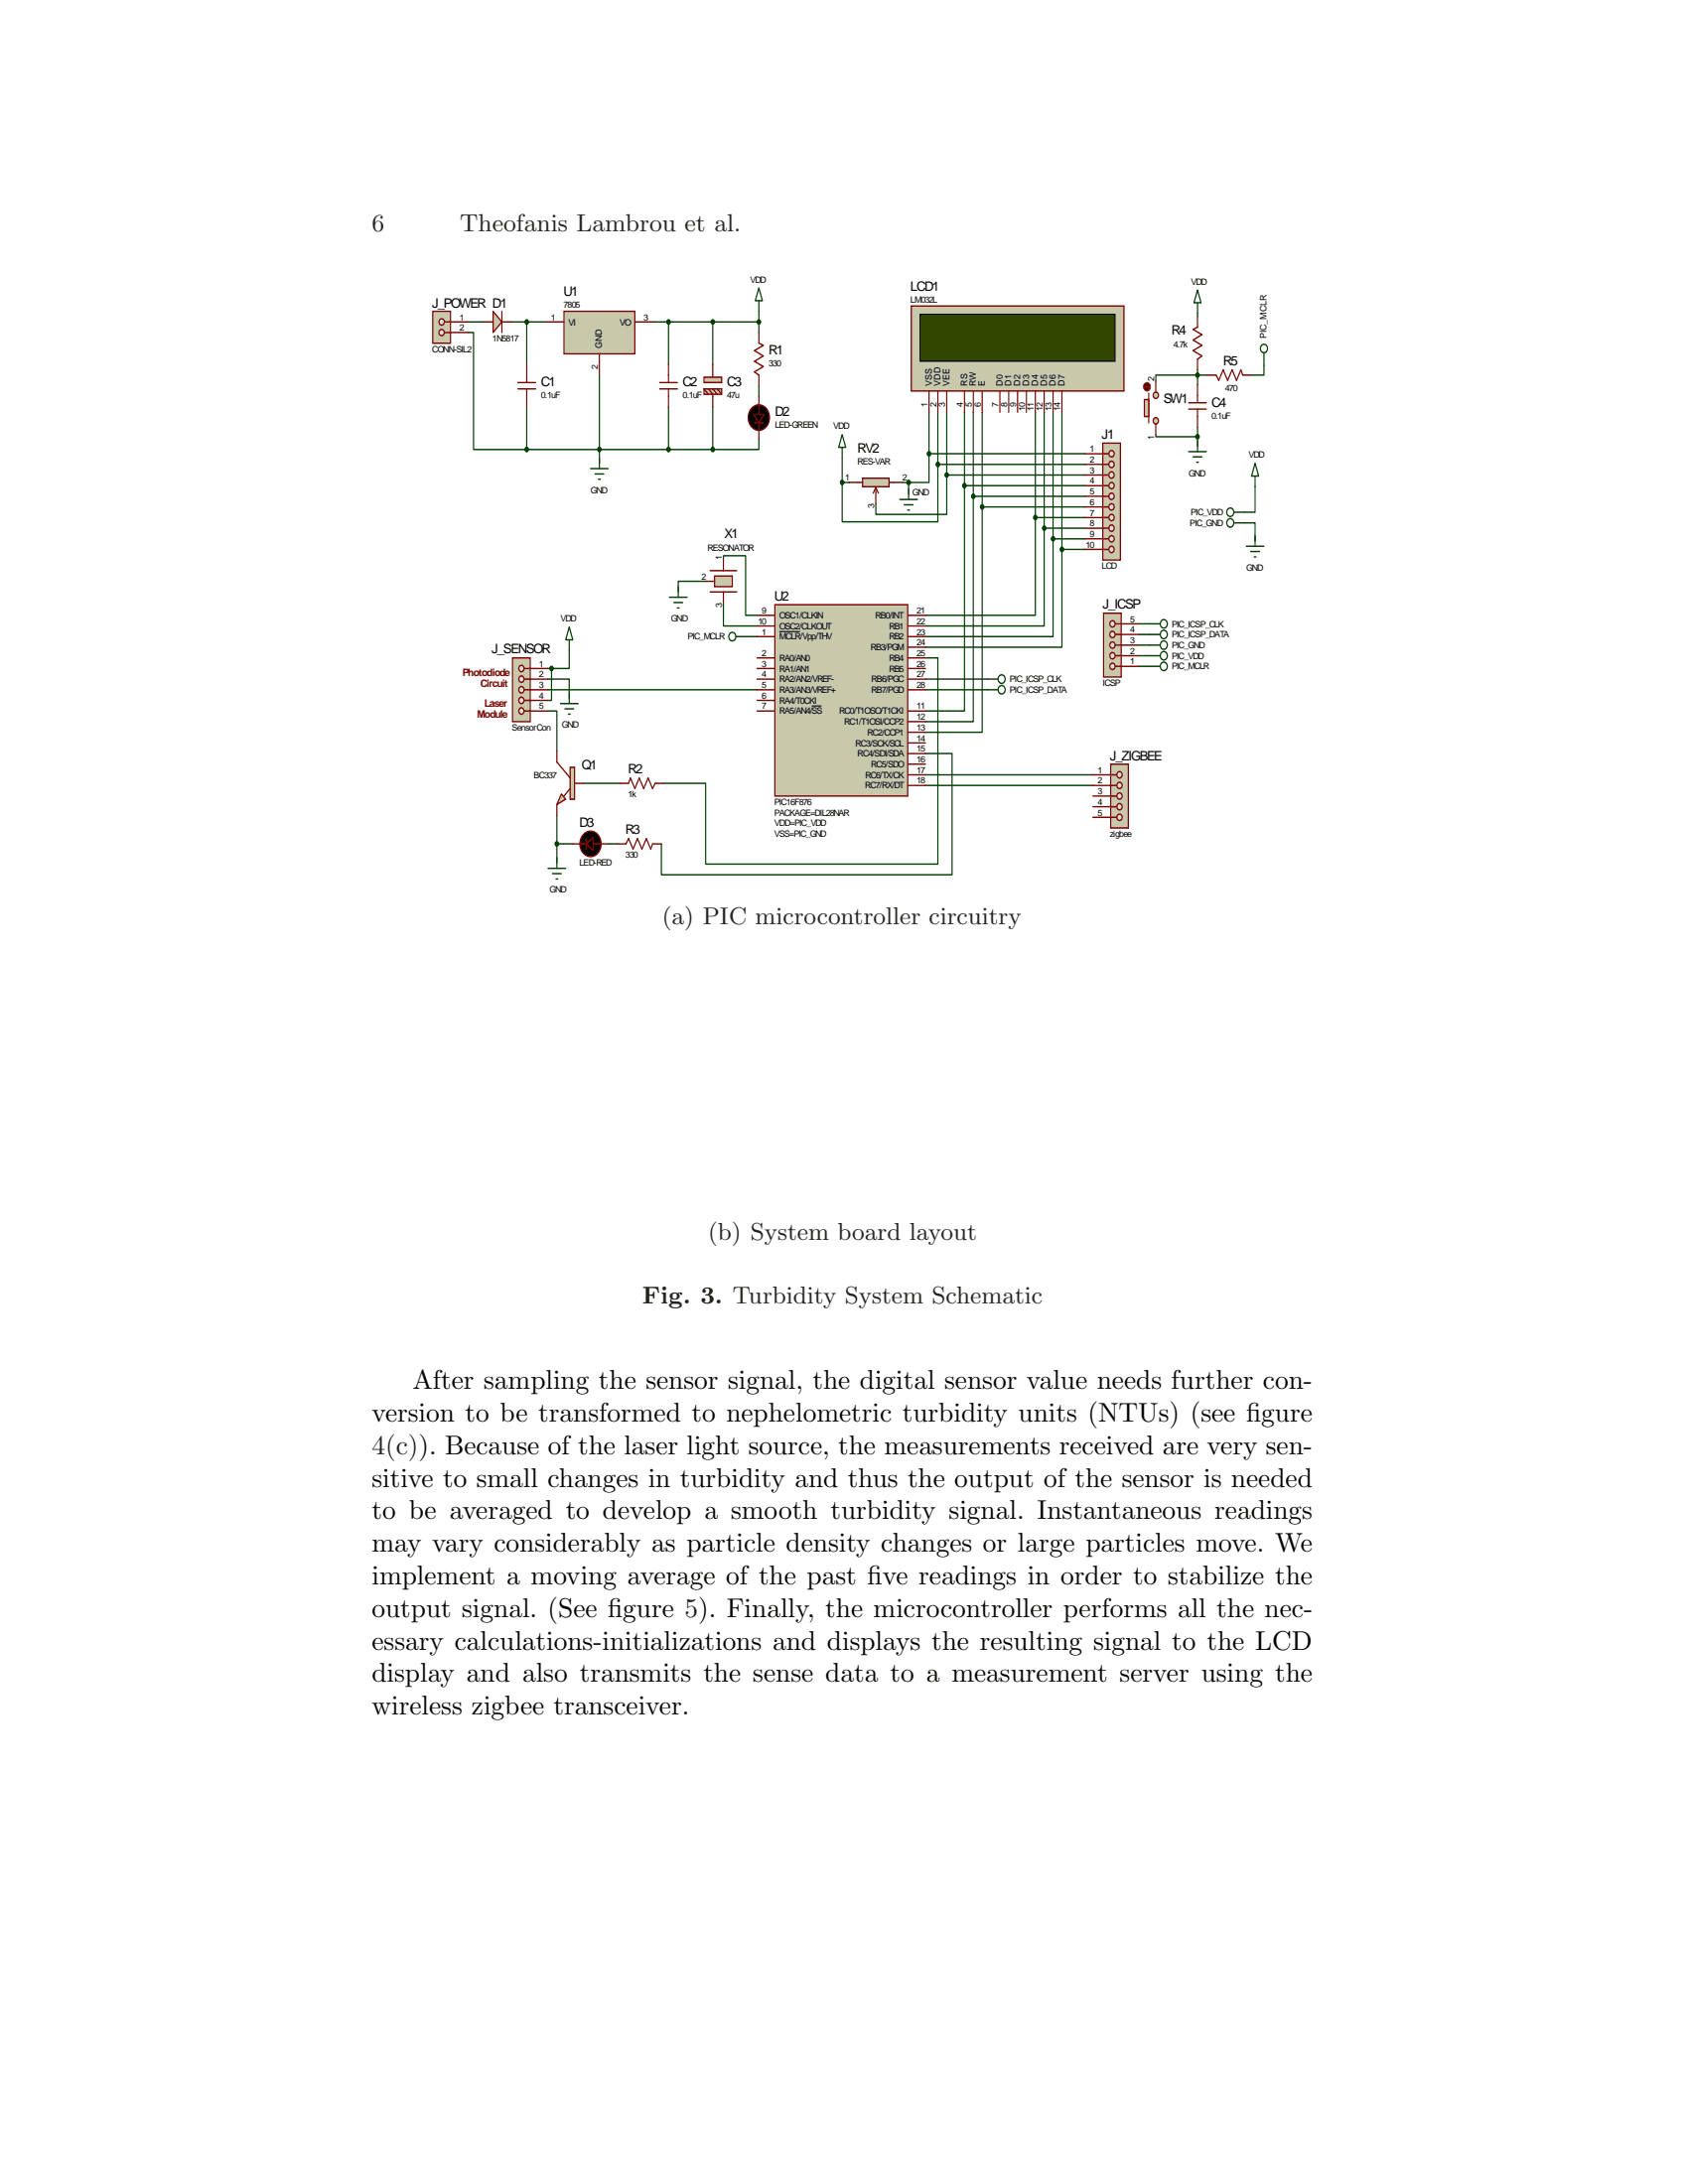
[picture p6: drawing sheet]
<svg xmlns="http://www.w3.org/2000/svg" width="216mm" height="279mm" viewBox="0 0 216 279" stroke-linecap="round" stroke-linejoin="round" font-family="sans-serif">
<g fill="none" stroke="#004000" stroke-width=".17">
<path d="M97.1 39.8v2.7M59.9 42.5h.7v15h6.8M59.9 41.2h2M65.3 41.2h4.6M67.4 57.5h23.8M67.4 41.2v5.4M67.4 52.1v5.4M76.7 48v11.3M83.5 41.2h13.6M85.5 41.2v5.4M85.5 52.1v5.4M91.2 41.2v5.4"/>
<path d="M91.2 52.1v5.4M97.1 56.1v1.4h-5.9M97.1 49.3v1.4M107.7 58.6v3.1M118.8 58.1v3.6h-2.6M118.8 52.7v5.4M118.8 58.1h20M120 59.4v7.4h-12.3v-5.1M120 52.7v6.7M120 59.4h18.8M121.1 52.7v8.1M123.4 52.7v9.4"/>
<path d="M124.5 52.7v10.8M125.6 52.7v12.2M132.4 52.7v13.5M133.6 52.7v14.9M134.7 52.7v16.2M135.8 52.7v17.6M147.8 55.6v.3h5.4M153.2 40.1v.4M153.2 47.3v1.9M153.2 54.6v2.5M154.4 48h-6.6v.8M161.7 46.8v1.2h-1.6"/>
<path d="M90.3 74.4h-3.6v1.3M92.5 71.6v-.5h2.9v7.6h1.4M92.5 77.1v3h4.3M107.7 61.7h.9M115.4 61.7h.8M116.2 61.7v1.5M121.1 60.8v5h-9.1v-1.4M121.1 60.8h17.7M123.4 62.1v28.9h-5M123.4 62.1h15.4M124.5 63.5v28.8h-6.1M124.5 63.5h14.3"/>
<path d="M125.6 64.9v28.8h-7.2M125.6 64.9h13.2M132.4 66.2v12.5h-14M132.4 66.2h6.4M133.6 67.6v12.5h-15.2M133.6 67.6h5.2M134.7 68.9v12.5h-16.3M134.7 68.9h4.1M135.8 70.3v12.5h-17.4M135.8 70.3h3M145.7 79.8h1.3M159.2 66.9h1.3v2.3"/>
<path d="M160.5 62.3v3.2h-1.3M70.1 91h1.1v5.1M70.1 86.9h2.7v2.4M70.1 85.5h.4M70.1 88.2h26.7M70.5 85.5v4.1h-.4M72.8 83.2v2.3h-2.3M95.5 81.4h1.3M118.4 84.2h1.6v26.3h-29.7v-10.3h-5.4M118.4 96.4h3.4v15.5h-37.2v-3.9M118.4 88.2h7.9M118.4 86.9h7.9"/>
<path d="M118.4 99.1h21.4M145.7 85.2h1.3M145.7 83.9h1.3M145.7 82.5h1.3M145.7 81.2h1.3M71.2 108h2.1M71.2 104.3v6.1M74.6 100.2h4.7M77.8 108h1.1M118.4 100.5h21.4"/>
</g>
<path d="M55.4 39.8h2.2v4.1h-2.2z" fill-rule="evenodd" fill="#c8c8aa"/>
<path d="M55.4 39.8h2.2v4.1h-2.2zM56.8 41.2h.8" fill="none" stroke="#800000" stroke-width=".17"/>
<path d="M56.3 40.8a.38 .38 0 0 1 .5 .4 .38 .38 0 0 1-.5 .3 .45 .45 0 0 1 0-.7z" fill-rule="evenodd" fill="#e0e0d0"/>
<path d="M56.3 40.8a.38 .38 0 0 1 .5 .4 .38 .38 0 0 1-.5 .3 .45 .45 0 0 1 0-.7zM56.8 42.5h.8" fill="none" stroke="#800000" stroke-width=".17"/>
<path d="M56.3 42.2a.38 .38 0 0 1 .5 .3 .38 .38 0 0 1-.5 .4 .45 .45 0 0 1 0-.7z" fill-rule="evenodd" fill="#e0e0d0"/>
<path d="M56.3 42.2a.38 .38 0 0 1 .5 .3 .38 .38 0 0 1-.5 .4 .45 .45 0 0 1 0-.7zM57.6 41.2h2.3M57.6 42.5h2.3" fill="none" stroke="#800000" stroke-width=".17"/>
<path d="M63.1 39.8l1.1 1.4-1.1 1.3z" fill="#c8c8aa"/>
<path d="M63.1 39.8l1.1 1.4-1.1 1.3zM64.2 39.8v2.7M61.9 41.2h1.2M64.2 41.2h1.1" fill="none" stroke="#800000" stroke-width=".17"/>
<path d="M75.5 60h2.3M76.7 58.6v1.4M76.1 60.6h1.1M76.6 61.3h.2" fill="none" stroke="#004000" stroke-width=".17"/>
<path d="M72.1 39.8h9.1v5.5h-9.1z" fill-rule="evenodd" fill="#c8c8aa"/>
<path d="M72.1 39.8h9.1v5.5h-9.1zM69.9 41.2h2.2M76.7 45.3v2.7M81.2 41.2h2.3M96.3 52.1a1.28 1.28 0 0 1 2.1 .8 1.61 1.61 0 0 1-1.3 2.2 1.7 1.7 0 0 1-1.4-1.3 1.7 1.7 0 0 1 .6-1.7zM96.4 53h1.3l-.6 1.1zM96.5 54.1h1.1M97.1 42.5v1.4l.5 .3-1.1 .7 1.1 .6-1.1 .7 1.1 .7-1.1 .7 .6 .4v1.3M97.1 50.7v2.3M97.1 54.1v2" fill="none" stroke="#800000" stroke-width=".17"/>
<path d="M97.1 36.8l.4 1.7h-.9zM97.1 38.5v1.3" fill="none" stroke="#004000" stroke-width=".17"/>
<g fill="#000">
<path d="M96.4 53h1.3l-.6 1.1z"/>
<path d="M96.3 52.1a1.28 1.28 0 0 1 2.1 .8 1.61 1.61 0 0 1-1.3 2.2 1.7 1.7 0 0 1-1.4-1.3 1.7 1.7 0 0 1 .6-1.7z" fill-rule="evenodd"/>
</g>
<path d="M76.5 57.3l.2-.1 .1 .1 .1 .2-.1 .2-.1 .1-.2-.1-.1-.2z" fill-rule="evenodd" fill="#004000"/>
<path d="M76.5 57.3l.2-.1 .1 .1 .1 .2-.1 .2-.1 .1-.2-.1-.1-.2z" fill="none" stroke="#004000" stroke-width=".17"/>
<path d="M71.8 101.6l.6 .6-1.2 .7z" fill="#c8c8aa"/>
<path d="M71.8 101.6l.6 .6-1.2 .7z" fill="none" stroke="#800000" stroke-width=".17"/>
<path d="M72.9 98.2h.6v4h-.6z" fill-rule="evenodd" fill="#c8c8aa"/>
<path d="M71.2 96.1v1.4l1.7 2M72.9 98.2h.6v4h-.6zM71.2 102.9v1.4M72.9 100.9l-.8 .9M73.5 100.2h1.1" fill="none" stroke="#800000" stroke-width=".17"/>
<path d="M70.1 111.1h2.3M70.7 111.8h1.1M71.1 112.5h.2M71.2 109.7v1.4" fill="none" stroke="#004000" stroke-width=".17"/>
<path d="M65.6 84.2h2.2v8.1h-2.2z" fill-rule="evenodd" fill="#c8c8aa"/>
<path d="M65.6 84.2h2.2v8.1h-2.2zM67 85.5h.8" fill="none" stroke="#800000" stroke-width=".17"/>
<path d="M66.5 85.2a.38 .38 0 0 1 .5 .3 .38 .38 0 0 1-.5 .4 .46 .46 0 0 1 0-.7z" fill-rule="evenodd" fill="#e0e0d0"/>
<path d="M66.5 85.2a.38 .38 0 0 1 .5 .3 .38 .38 0 0 1-.5 .4 .46 .46 0 0 1 0-.7zM67 86.9h.8" fill="none" stroke="#800000" stroke-width=".17"/>
<path d="M66.5 86.5a.38 .38 0 0 1 .5 .4 .38 .38 0 0 1-.5 .3 .46 .46 0 0 1 0-.7z" fill-rule="evenodd" fill="#e0e0d0"/>
<path d="M66.5 86.5a.38 .38 0 0 1 .5 .4 .38 .38 0 0 1-.5 .3 .46 .46 0 0 1 0-.7zM67 88.2h.8" fill="none" stroke="#800000" stroke-width=".17"/>
<path d="M66.5 87.9a.38 .38 0 0 1 .5 .3 .38 .38 0 0 1-.5 .4 .46 .46 0 0 1 0-.7z" fill-rule="evenodd" fill="#e0e0d0"/>
<path d="M66.5 87.9a.38 .38 0 0 1 .5 .3 .38 .38 0 0 1-.5 .4 .46 .46 0 0 1 0-.7zM67 89.6h.8" fill="none" stroke="#800000" stroke-width=".17"/>
<path d="M66.5 89.2a.38 .38 0 0 1 .5 .4 .38 .38 0 0 1-.5 .4 .46 .46 0 0 1 0-.8z" fill-rule="evenodd" fill="#e0e0d0"/>
<path d="M66.5 89.2a.38 .38 0 0 1 .5 .4 .38 .38 0 0 1-.5 .4 .46 .46 0 0 1 0-.8zM67 91h.8" fill="none" stroke="#800000" stroke-width=".17"/>
<path d="M66.5 90.6a.38 .38 0 0 1 .5 .4 .38 .38 0 0 1-.5 .3 .46 .46 0 0 1 0-.7z" fill-rule="evenodd" fill="#e0e0d0"/>
<path d="M90.8 73h3.4M90.8 75.7h3.4M66.5 90.6a.38 .38 0 0 1 .5 .4 .38 .38 0 0 1-.5 .3 .46 .46 0 0 1 0-.7zM67.8 85.5h2.3M67.8 86.9h2.3M67.8 88.2h2.3M67.8 89.6h2.3M67.8 91h2.3" fill="none" stroke="#800000" stroke-width=".17"/>
<path d="M72.8 80.2l.5 1.7h-.9zM72.8 81.9v1.3" fill="none" stroke="#004000" stroke-width=".17"/>
<path d="M91.4 73.7h2.3v1.3h-2.3z" fill-rule="evenodd" fill="#c8c8aa"/>
<path d="M90.3 74.4h1.1M91.4 73.7h2.3v1.3h-2.3zM92.5 71.6v1.4M92.5 75.7v1.4M79.3 100.2h1.1l.2-.7 .6 1.4 .6-1.4 .5 1.4 .6-1.4 .6 1.4 .3-.7h1.1" fill="none" stroke="#800000" stroke-width=".17"/>
<path d="M70.4 85.3l.1-.1 .2 .1 .1 .2-.1 .2-.2 .1-.1-.1-.1-.2z" fill-rule="evenodd" fill="#004000"/>
<path d="M85.6 76.4h2.3M86.2 77.1h1.1M86.6 77.8h.3M86.7 75v1.4M70.4 85.3l.1-.1 .2 .1 .1 .2-.1 .2-.2 .1-.1-.1-.1-.2z" fill="none" stroke="#004000" stroke-width=".17"/>
<path d="M141.1 78.4h2.3v8.2h-2.3z" fill-rule="evenodd" fill="#c8c8aa"/>
<path d="M141.1 78.4h2.3v8.2h-2.3zM142.6 85.2h.8" fill="none" stroke="#800000" stroke-width=".17"/>
<path d="M142.1 84.9a.38 .38 0 0 1 .5 .3 .38 .38 0 0 1-.5 .4 .46 .46 0 0 1 0-.7z" fill-rule="evenodd" fill="#e0e0d0"/>
<path d="M142.1 84.9a.38 .38 0 0 1 .5 .3 .38 .38 0 0 1-.5 .4 .46 .46 0 0 1 0-.7zM142.6 83.9h.8" fill="none" stroke="#800000" stroke-width=".17"/>
<path d="M142.1 83.5a.38 .38 0 0 1 .5 .4 .38 .38 0 0 1-.5 .3 .45 .45 0 0 1 0-.7z" fill-rule="evenodd" fill="#e0e0d0"/>
<path d="M142.1 83.5a.38 .38 0 0 1 .5 .4 .38 .38 0 0 1-.5 .3 .45 .45 0 0 1 0-.7zM142.6 82.5h.8" fill="none" stroke="#800000" stroke-width=".17"/>
<path d="M142.1 82.2a.38 .38 0 0 1 .5 .3 .38 .38 0 0 1-.5 .4 .45 .45 0 0 1 0-.7z" fill-rule="evenodd" fill="#e0e0d0"/>
<path d="M142.1 82.2a.38 .38 0 0 1 .5 .3 .38 .38 0 0 1-.5 .4 .45 .45 0 0 1 0-.7zM142.6 81.2h.8" fill="none" stroke="#800000" stroke-width=".17"/>
<path d="M142.1 80.8a.38 .38 0 0 1 .5 .4 .38 .38 0 0 1-.5 .3 .45 .45 0 0 1 0-.7z" fill-rule="evenodd" fill="#e0e0d0"/>
<path d="M142.6 79.8h.8M142.1 80.8a.38 .38 0 0 1 .5 .4 .38 .38 0 0 1-.5 .3 .45 .45 0 0 1 0-.7z" fill="none" stroke="#800000" stroke-width=".17"/>
<path d="M142.1 79.5a.38 .38 0 0 1 .5 .3 .38 .38 0 0 1-.5 .4 .45 .45 0 0 1 0-.7z" fill-rule="evenodd" fill="#e0e0d0"/>
<path d="M142.1 79.5a.38 .38 0 0 1 .5 .3 .38 .38 0 0 1-.5 .4 .45 .45 0 0 1 0-.7zM143.4 79.8h2.3M143.4 85.2h2.3M143.4 83.9h2.3M143.4 82.5h2.3M143.4 81.2h2.3" fill="none" stroke="#800000" stroke-width=".17"/>
<path d="M116.6 39.1h27.2v10.9h-27.2z" fill-rule="evenodd" fill="#c8c8aa"/>
<path d="M116.6 39.1h27.2v10.9h-27.2z" fill="none" stroke="#800000" stroke-width=".17"/>
<path d="M117.7 40.2h24.9v6h-24.9z" fill-rule="evenodd" fill="#324600"/>
<path d="M117.7 40.2h24.9v6h-24.9z" fill="none" stroke="#000" stroke-width=".13"/>
<g fill="none" stroke="#800000" stroke-width=".17">
<path d="M118.8 50v2.7M120 50v2.7M121.1 50v2.7M123.4 50v2.7M124.5 50v2.7M125.6 50v2.7M127.9 50v2.7M129 50v2.7M130.2 50v2.7M131.3 50v2.7M132.4 50v2.7M133.6 50v2.7"/>
<path d="M134.7 50v2.7M135.8 50v2.7M153.2 40.5v1.4l-.6 .2 1.1 .7-1.1 .7 1.1 .7-1.1 .7 1.1 .6-.5 .4v1.4M73.3 108h1.7M74.7 106.6a1.28 1.28 0 0 1 2.1 .8 1.61 1.61 0 0 1-1.3 2.2 1.7 1.7 0 0 1-1.3-1.2 1.7 1.7 0 0 1 .5-1.8zM75 108l.9-.9v1.7zM75 107.3v1.3M75.9 108h1.9M78.9 108h1.2l.3-.7 .6 1.3 .5-1.3 .6 1.3 .6-1.3 .5 1.3 .3-.6h1.1"/>
</g>
<g fill="none" stroke="#004000" stroke-width=".17">
<path d="M153.2 37.1l.4 1.6h-.9zM153.2 38.7v1.4M152 57.8h2.3M152.6 58.5h1.1M153.1 59.1h.2M153.2 56.4v1.4M147 79.8h1.4M148.6 79.3a.5 .5 0 0 1 .7 .5 .5 .5 0 0 1-.7 .5 .6 .6 0 0 1 0-1zM126.3 88.2h1.4M126.3 86.9h1.4M127.9 87.8a.5 .5 0 0 1 .7 .4 .5 .5 0 0 1-.7 .5 .6 .6 0 0 1 0-.9zM127.9 86.4a.5 .5 0 0 1 .7 .5 .5 .5 0 0 1-.7 .5 .6 .6 0 0 1 0-1z"/>
<path d="M147 85.2h1.4M147 83.9h1.4M147 82.5h1.4M147 81.2h1.4M148.6 84.8a.5 .5 0 0 1 .7 .4 .5 .5 0 0 1-.7 .5 .6 .6 0 0 1 0-.9zM148.6 83.4a.5 .5 0 0 1 .7 .5 .5 .5 0 0 1-.7 .5 .6 .6 0 0 1 0-1zM148.6 82.1a.5 .5 0 0 1 .7 .4 .5 .5 0 0 1-.7 .5 .6 .6 0 0 1 0-.9zM148.6 80.7a.5 .5 0 0 1 .7 .5 .5 .5 0 0 1-.7 .4 .6 .6 0 0 1 0-.9z"/>
</g>
<g fill="#000">
<path d="M75 108l.9-.9v1.7z"/>
<path d="M74.7 106.6a1.28 1.28 0 0 1 2.1 .8 1.61 1.61 0 0 1-1.3 2.2 1.7 1.7 0 0 1-1.3-1.2 1.7 1.7 0 0 1 .5-1.8z" fill-rule="evenodd"/>
</g>
<path d="M153 47.8l.2-.1 .1 .1 .1 .2-.1 .2-.1 .1-.2-.1-.1-.2z" fill-rule="evenodd" fill="#004000"/>
<g fill="none" stroke="#004000" stroke-width=".17">
<path d="M107.7 55.6l.5 1.6h-.9zM107.7 57.2v1.4M153 47.8l.2-.1 .1 .1 .1 .2-.1 .2-.1 .1-.2-.1-.1-.2zM160.5 59.3l.5 1.6h-.9zM161.4 44.1a.5 .5 0 0 1 .7 .5 .5 .5 0 0 1-.7 .5 .61 .61 0 0 1 0-1zM161.7 45.1v1.7M115.1 63.9h2.2M115.6 64.6h1.2M116.1 65.3h.2M116.2 62.5v1.4M157.1 65.1a.5 .5 0 0 1 .7 .4 .5 .5 0 0 1-.7 .5 .6 .6 0 0 1 0-.9zM157.1 66.4a.5 .5 0 0 1 .7 .5 .5 .5 0 0 1-.7 .5 .6 .6 0 0 1 0-1z"/>
<path d="M157.8 65.5h1.4M157.8 66.9h1.4M159.4 69.9h2.3M160 70.6h1.1M160.4 71.2h.2M160.5 60.9v1.4M160.5 68.5v1.4"/>
</g>
<path d="M154.4 48h1.1l.4 .7 .5-1.4 .6 1.4 .6-1.4 .6 1.4 .5-1.4 .2 .7h1.2" fill="none" stroke="#800000" stroke-width=".17"/>
<path d="M96.9 41l.2-.1 .1 .1 .1 .2-.1 .2-.1 .1-.2-.1-.1-.2z" fill-rule="evenodd" fill="#004000"/>
<path d="M96.9 41l.2-.1 .1 .1 .1 .2-.1 .2-.1 .1-.2-.1-.1-.2z" fill="none" stroke="#004000" stroke-width=".17"/>
<path d="M90 48.3h2.3v.6h-2.3z" fill-rule="evenodd" fill="#c8c8aa"/>
<path d="M90 48.3h2.3v.6h-2.3z" fill="none" stroke="#800000" stroke-width=".17"/>
<path d="M90 49.8h2.3v.6h-2.3z" fill-rule="evenodd" fill="#c8c8aa"/>
<path d="M90 49.8h2.3v.6h-2.3zM90 49.8l.6 .6M90.6 49.8l.6 .6v1.7M91.2 46.6v1.7M91.2 49.8l.5 .6M91.7 49.8l.6 .6" fill="none" stroke="#800000" stroke-width=".17"/>
<path d="M91 57.3l.2-.1 .1 .1 .1 .2-.1 .2-.1 .1-.2-.1-.1-.2z" fill-rule="evenodd" fill="#004000"/>
<path d="M91 57.3l.2-.1 .1 .1 .1 .2-.1 .2-.1 .1-.2-.1-.1-.2z" fill="none" stroke="#004000" stroke-width=".17"/>
<path d="M91 41l.2-.1 .1 .1 .1 .2-.1 .2-.1 .1-.2-.1-.1-.2z" fill-rule="evenodd" fill="#004000"/>
<path d="M91 41l.2-.1 .1 .1 .1 .2-.1 .2-.1 .1-.2-.1-.1-.2z" fill="none" stroke="#004000" stroke-width=".17"/>
<path d="M66.2 49.8h2.3M66.2 48.9h2.3M67.4 46.6v2.3M67.4 49.8v2.3M84.4 49.8h2.2M84.4 48.9h2.2M85.5 46.6v2.3M85.5 49.8v2.3" fill="none" stroke="#800000" stroke-width=".17"/>
<path d="M85.3 41l.2-.1 .2 .1v.2v.2l-.2 .1-.2-.1v-.2z" fill-rule="evenodd" fill="#004000"/>
<path d="M85.3 41l.2-.1 .2 .1v.2v.2l-.2 .1-.2-.1v-.2z" fill="none" stroke="#004000" stroke-width=".17"/>
<path d="M85.3 57.3l.2-.1 .2 .1v.2v.2l-.2 .1-.2-.1v-.2z" fill-rule="evenodd" fill="#004000"/>
<path d="M85.3 57.3l.2-.1 .2 .1v.2v.2l-.2 .1-.2-.1v-.2z" fill="none" stroke="#004000" stroke-width=".17"/>
<path d="M152 52.3h2.3M152 51.5h2.3M153.2 49.2v2.3M153.2 52.3v2.3" fill="none" stroke="#800000" stroke-width=".17"/>
<path d="M110.3 61.2h3.4v1.1h-3.4z" fill-rule="evenodd" fill="#c8c8aa"/>
<path d="M108.6 61.7h1.7M110.3 61.2h3.4v1.1h-3.4zM112 62.4l-.3 .7M112 62.4l.4 .7M112 62.4v2M113.7 61.7h1.7" fill="none" stroke="#800000" stroke-width=".17"/>
<path d="M107.6 61.5l.1-.1 .2 .1v.2v.2l-.2 .1-.1-.1-.1-.2z" fill-rule="evenodd" fill="#004000"/>
<path d="M107.6 61.5l.1-.1 .2 .1v.2v.2l-.2 .1-.1-.1-.1-.2z" fill="none" stroke="#004000" stroke-width=".17"/>
<path d="M116.1 61.5l.1-.1 .2 .1v.2v.2l-.2 .1-.1-.1-.1-.2z" fill-rule="evenodd" fill="#004000"/>
<path d="M116.1 61.5l.1-.1 .2 .1v.2v.2l-.2 .1-.1-.1-.1-.2z" fill="none" stroke="#004000" stroke-width=".17"/>
<path d="M147.7 50.2a.38 .38 0 0 1 .5 .4 .38 .38 0 0 1-.5 .3 .45 .45 0 0 1 0-.7z" fill-rule="evenodd" fill="#c8c8aa"/>
<path d="M147.7 50.2a.38 .38 0 0 1 .5 .4 .38 .38 0 0 1-.5 .3 .45 .45 0 0 1 0-.7z" fill="none" stroke="#800000" stroke-width=".17"/>
<path d="M147.7 53.5a.38 .38 0 0 1 .5 .3 .38 .38 0 0 1-.5 .4 .46 .46 0 0 1 0-.7z" fill-rule="evenodd" fill="#c8c8aa"/>
<path d="M146.9 50.3v3.8M147.7 53.5a.38 .38 0 0 1 .5 .3 .38 .38 0 0 1-.5 .4 .46 .46 0 0 1 0-.7z" fill="none" stroke="#800000" stroke-width=".17"/>
<path d="M146.4 51.1h.5v2.2h-.5z" fill-rule="evenodd" fill="#c8c8aa"/>
<path d="M146.4 51.1h.5v2.2h-.5zM147.8 48.8v1.4M147.8 54.2v1.4" fill="none" stroke="#800000" stroke-width=".17"/>
<path d="M146.5 49a.5 .5 0 0 1 .7 .5 .5 .5 0 0 1-.7 .5 .6 .6 0 0 1 0-1z" fill-rule="evenodd" fill="#400000"/>
<path d="M146.5 49a.5 .5 0 0 1 .7 .5 .5 .5 0 0 1-.7 .5 .6 .6 0 0 1 0-1zM146.5 49.5h.4M146.5 49.5l.1 .1M146.6 49.3l-.1 .2M146.8 49.3l.1 .2M146.9 49.5l-.1 .1" fill="none" stroke="#f00" stroke-width=".13"/>
<path d="M153 55.7l.2-.1 .1 .1 .1 .2-.1 .2h-.1h-.2l-.1-.2z" fill-rule="evenodd" fill="#004000"/>
<path d="M153 55.7l.2-.1 .1 .1 .1 .2-.1 .2h-.1h-.2l-.1-.2z" fill="none" stroke="#004000" stroke-width=".17"/>
<path d="M67.2 41l.2-.1 .1 .1 .1 .2-.1 .2-.1 .1-.2-.1-.1-.2z" fill-rule="evenodd" fill="#004000"/>
<path d="M67.2 41l.2-.1 .1 .1 .1 .2-.1 .2-.1 .1-.2-.1-.1-.2z" fill="none" stroke="#004000" stroke-width=".17"/>
<path d="M67.2 57.3l.2-.1 .1 .1 .1 .2-.1 .2-.1 .1-.2-.1-.1-.2z" fill-rule="evenodd" fill="#004000"/>
<path d="M67.2 57.3l.2-.1 .1 .1 .1 .2-.1 .2-.1 .1-.2-.1-.1-.2z" fill="none" stroke="#004000" stroke-width=".17"/>
<path d="M142.1 97.8h2.2v8.1h-2.2z" fill-rule="evenodd" fill="#c8c8aa"/>
<path d="M142.1 97.8h2.2v8.1h-2.2zM142.1 99.1h.8" fill="none" stroke="#800000" stroke-width=".17"/>
<path d="M143 98.8a.38 .38 0 0 1 .5 .3 .38 .38 0 0 1-.5 .4 .45 .45 0 0 1 0-.7z" fill-rule="evenodd" fill="#e0e0d0"/>
<path d="M143 98.8a.38 .38 0 0 1 .5 .3 .38 .38 0 0 1-.5 .4 .45 .45 0 0 1 0-.7zM142.1 100.5h.8" fill="none" stroke="#800000" stroke-width=".17"/>
<path d="M143 100.1a.38 .38 0 0 1 .5 .4 .38 .38 0 0 1-.5 .3 .45 .45 0 0 1 0-.7z" fill-rule="evenodd" fill="#e0e0d0"/>
<path d="M142.1 101.8h.8M143 100.1a.38 .38 0 0 1 .5 .4 .38 .38 0 0 1-.5 .3 .45 .45 0 0 1 0-.7z" fill="none" stroke="#800000" stroke-width=".17"/>
<path d="M143 101.5a.38 .38 0 0 1 .5 .3 .38 .38 0 0 1-.5 .4 .45 .45 0 0 1 0-.7z" fill-rule="evenodd" fill="#e0e0d0"/>
<path d="M142.1 103.2h.8M143 101.5a.38 .38 0 0 1 .5 .3 .38 .38 0 0 1-.5 .4 .45 .45 0 0 1 0-.7z" fill="none" stroke="#800000" stroke-width=".17"/>
<path d="M143 102.8a.38 .38 0 0 1 .5 .4 .38 .38 0 0 1-.5 .4 .45 .45 0 0 1 0-.8z" fill-rule="evenodd" fill="#e0e0d0"/>
<path d="M142.1 104.6h.8M143 102.8a.38 .38 0 0 1 .5 .4 .38 .38 0 0 1-.5 .4 .45 .45 0 0 1 0-.8z" fill="none" stroke="#800000" stroke-width=".17"/>
<path d="M143 104.2a.38 .38 0 0 1 .5 .4 .38 .38 0 0 1-.5 .3 .45 .45 0 0 1 0-.7z" fill-rule="evenodd" fill="#e0e0d0"/>
<path d="M139.8 99.1h2.3M139.8 100.5h2.3M139.8 101.8h2.3M139.8 103.2h2.3M139.8 104.6h2.3M143 104.2a.38 .38 0 0 1 .5 .4 .38 .38 0 0 1-.5 .3 .45 .45 0 0 1 0-.7z" fill="none" stroke="#800000" stroke-width=".17"/>
<path d="M71.7 90h2.2M72.2 90.7h1.2M72.7 91.4h.2M72.8 88.7v1.3M93.4 81a.5 .5 0 0 1 .7 .4 .5 .5 0 0 1-.7 .5 .61 .61 0 0 1 0-.9zM94.1 81.4h1.4" fill="none" stroke="#004000" stroke-width=".17"/>
<path d="M141 56.7h2.3v14.9h-2.3z" fill-rule="evenodd" fill="#c8c8aa"/>
<path d="M141 56.7h2.3v14.9h-2.3zM141 58.1h.8" fill="none" stroke="#800000" stroke-width=".17"/>
<path d="M142 57.7a.38 .38 0 0 1 .5 .3 .38 .38 0 0 1-.5 .4 .45 .45 0 0 1 0-.7z" fill-rule="evenodd" fill="#e0e0d0"/>
<path d="M141 59.4h.8M142 57.7a.38 .38 0 0 1 .5 .3 .38 .38 0 0 1-.5 .4 .45 .45 0 0 1 0-.7z" fill="none" stroke="#800000" stroke-width=".17"/>
<path d="M142 59.1a.38 .38 0 0 1 .5 .3 .38 .38 0 0 1-.5 .4 .45 .45 0 0 1 0-.7z" fill-rule="evenodd" fill="#e0e0d0"/>
<path d="M142 59.1a.38 .38 0 0 1 .5 .3 .38 .38 0 0 1-.5 .4 .45 .45 0 0 1 0-.7zM141 60.8h.8" fill="none" stroke="#800000" stroke-width=".17"/>
<path d="M142 60.4a.38 .38 0 0 1 .5 .4 .38 .38 0 0 1-.5 .3 .45 .45 0 0 1 0-.7z" fill-rule="evenodd" fill="#e0e0d0"/>
<path d="M141 62.1h.8M142 60.4a.38 .38 0 0 1 .5 .4 .38 .38 0 0 1-.5 .3 .45 .45 0 0 1 0-.7z" fill="none" stroke="#800000" stroke-width=".17"/>
<path d="M142 61.8a.38 .38 0 0 1 .5 .3 .38 .38 0 0 1-.5 .4 .45 .45 0 0 1 0-.7z" fill-rule="evenodd" fill="#e0e0d0"/>
<path d="M141 63.5h.8M142 61.8a.38 .38 0 0 1 .5 .3 .38 .38 0 0 1-.5 .4 .45 .45 0 0 1 0-.7z" fill="none" stroke="#800000" stroke-width=".17"/>
<path d="M142 63.1a.38 .38 0 0 1 .5 .4 .38 .38 0 0 1-.5 .3 .45 .45 0 0 1 0-.7z" fill-rule="evenodd" fill="#e0e0d0"/>
<path d="M141 64.9h.8M142 63.1a.38 .38 0 0 1 .5 .4 .38 .38 0 0 1-.5 .3 .45 .45 0 0 1 0-.7z" fill="none" stroke="#800000" stroke-width=".17"/>
<path d="M142 64.5a.38 .38 0 0 1 .5 .3 .38 .38 0 0 1-.5 .4 .45 .45 0 0 1 0-.7z" fill-rule="evenodd" fill="#e0e0d0"/>
<path d="M141 66.2h.8M142 64.5a.38 .38 0 0 1 .5 .3 .38 .38 0 0 1-.5 .4 .45 .45 0 0 1 0-.7z" fill="none" stroke="#800000" stroke-width=".17"/>
<path d="M142 65.9a.38 .38 0 0 1 .5 .3 .38 .38 0 0 1-.5 .4 .45 .45 0 0 1 0-.7z" fill-rule="evenodd" fill="#e0e0d0"/>
<path d="M141 67.6h.8M142 65.9a.38 .38 0 0 1 .5 .3 .38 .38 0 0 1-.5 .4 .45 .45 0 0 1 0-.7z" fill="none" stroke="#800000" stroke-width=".17"/>
<path d="M142 67.2a.38 .38 0 0 1 .5 .4 .38 .38 0 0 1-.5 .3 .45 .45 0 0 1 0-.7z" fill-rule="evenodd" fill="#e0e0d0"/>
<path d="M141 68.9h.8M142 67.2a.38 .38 0 0 1 .5 .4 .38 .38 0 0 1-.5 .3 .45 .45 0 0 1 0-.7z" fill="none" stroke="#800000" stroke-width=".17"/>
<path d="M142 68.6a.38 .38 0 0 1 .5 .3 .38 .38 0 0 1-.5 .4 .45 .45 0 0 1 0-.7z" fill-rule="evenodd" fill="#e0e0d0"/>
<path d="M141 70.3h.8M142 68.6a.38 .38 0 0 1 .5 .3 .38 .38 0 0 1-.5 .4 .45 .45 0 0 1 0-.7z" fill="none" stroke="#800000" stroke-width=".17"/>
<path d="M142 69.9a.38 .38 0 0 1 .5 .4 .38 .38 0 0 1-.5 .3 .45 .45 0 0 1 0-.7z" fill-rule="evenodd" fill="#e0e0d0"/>
<path d="M138.8 58.1h2.2M138.8 59.4h2.2M138.8 60.8h2.2M138.8 62.1h2.2M138.8 63.5h2.2M138.8 64.9h2.2M138.8 66.2h2.2M138.8 67.6h2.2M138.8 68.9h2.2M138.8 70.3h2.2M142 69.9a.38 .38 0 0 1 .5 .4 .38 .38 0 0 1-.5 .3 .45 .45 0 0 1 0-.7z" fill="none" stroke="#800000" stroke-width=".17"/>
<path d="M99.1 77.4h17v24.4h-17z" fill-rule="evenodd" fill="#c8c8aa"/>
<g fill="none" stroke="#800000" stroke-width=".17">
<path d="M96.8 78.7h2.3M99.1 77.4h17v24.4h-17zM116.1 78.7h2.3M96.8 84.2h2.3M96.8 85.5h2.3M96.8 86.9h2.3M96.8 89.6h2.3M96.8 91h2.3M96.8 80.1h2.3M96.8 88.2h2.3M96.8 81.4h2.3M116.1 84.2h2.3"/>
<path d="M116.1 85.5h2.3M116.1 86.9h2.3M116.1 91h2.3M116.1 80.1h2.3M116.1 92.3h2.3M116.1 93.7h2.3M116.1 95h2.3M116.1 88.2h2.3M116.1 82.8h2.3M116.1 81.4h2.3M116.1 99.1h2.3M116.1 97.8h2.3"/>
<path d="M116.1 96.4h2.3M116.1 100.5h2.3"/>
</g>
<path d="M99.7 80.8h2.6M103.8 90.3h1.3" fill="none" stroke="#000" stroke-width=".13"/>
<path d="M71.1 107.8l.1-.1 .2 .1v.2v.2h-.2h-.1l-.1-.2z" fill-rule="evenodd" fill="#004000"/>
<path d="M71.1 107.8l.1-.1 .2 .1v.2v.2h-.2h-.1l-.1-.2z" fill="none" stroke="#004000" stroke-width=".17"/>
<path d="M135.7 70.1l.1-.1 .2 .1 .1 .2-.1 .2-.2 .1-.1-.1-.1-.2z" fill-rule="evenodd" fill="#004000"/>
<path d="M135.7 70.1l.1-.1 .2 .1 .1 .2-.1 .2-.2 .1-.1-.1-.1-.2z" fill="none" stroke="#004000" stroke-width=".17"/>
<path d="M134.5 68.7h.2h.1l.1 .2-.1 .2-.1 .1-.2-.1v-.2z" fill-rule="evenodd" fill="#004000"/>
<path d="M134.5 68.7h.2h.1l.1 .2-.1 .2-.1 .1-.2-.1v-.2z" fill="none" stroke="#004000" stroke-width=".17"/>
<path d="M133.4 67.4l.2-.1 .1 .1 .1 .2-.1 .2h-.1h-.2l-.1-.2z" fill-rule="evenodd" fill="#004000"/>
<path d="M133.4 67.4l.2-.1 .1 .1 .1 .2-.1 .2h-.1h-.2l-.1-.2z" fill="none" stroke="#004000" stroke-width=".17"/>
<path d="M132.3 66l.1-.1 .2 .1v.2v.2l-.2 .1-.1-.1-.1-.2z" fill-rule="evenodd" fill="#004000"/>
<path d="M132.3 66l.1-.1 .2 .1v.2v.2l-.2 .1-.1-.1-.1-.2z" fill="none" stroke="#004000" stroke-width=".17"/>
<path d="M125.5 64.7l.1-.1 .2 .1v.2v.1l-.2 .1-.1-.1-.1-.1z" fill-rule="evenodd" fill="#004000"/>
<path d="M125.5 64.7l.1-.1 .2 .1v.2v.1l-.2 .1-.1-.1-.1-.1z" fill="none" stroke="#004000" stroke-width=".17"/>
<path d="M124.3 63.3l.2-.1 .2 .1v.2v.2l-.2 .1-.2-.1v-.2z" fill-rule="evenodd" fill="#004000"/>
<path d="M124.3 63.3l.2-.1 .2 .1v.2v.2l-.2 .1-.2-.1v-.2z" fill="none" stroke="#004000" stroke-width=".17"/>
<path d="M123.2 61.9h.2h.1l.1 .2-.1 .2-.1 .1-.2-.1-.1-.2z" fill-rule="evenodd" fill="#004000"/>
<path d="M123.2 61.9h.2h.1l.1 .2-.1 .2-.1 .1-.2-.1-.1-.2z" fill="none" stroke="#004000" stroke-width=".17"/>
<path d="M120.9 60.6l.2-.1 .1 .1 .1 .2-.1 .2h-.1h-.2v-.2z" fill-rule="evenodd" fill="#004000"/>
<path d="M120.9 60.6l.2-.1 .1 .1 .1 .2-.1 .2h-.1h-.2v-.2z" fill="none" stroke="#004000" stroke-width=".17"/>
<path d="M119.8 59.2l.2-.1 .1 .1 .1 .2-.1 .2-.1 .1-.2-.1-.1-.2z" fill-rule="evenodd" fill="#004000"/>
<path d="M119.8 59.2l.2-.1 .1 .1 .1 .2-.1 .2-.1 .1-.2-.1-.1-.2z" fill="none" stroke="#004000" stroke-width=".17"/>
<path d="M118.7 57.9l.1-.1 .2 .1v.2v.1l-.2 .1-.1-.1-.1-.1z" fill-rule="evenodd" fill="#004000"/>
<path d="M118.7 57.9l.1-.1 .2 .1v.2v.1l-.2 .1-.1-.1-.1-.1z" fill="none" stroke="#004000" stroke-width=".17"/>
<g font-size="3.5">
<text x="52.8" y="177.7">After sampling the sensor signal, the digital sensor value needs further con-</text>
<text x="47.6" y="181.9">version to be transformed to nephelometric turbidity units (NTUs) (see f</text>
<text x="159.4" y="181.9">igure</text>
<text x="47.6" y="190.2">sitive to small changes in turbidity and thus the output of the sensor is needed</text>
<text x="47.6" y="194.4">to be averaged to develop a smooth turbidity signal. Instantaneous readings</text>
<text x="47.6" y="198.5">may vary considerably as particle density changes or large particles move. We</text>
<text x="47.6" y="202.7">implement a moving average of the past f</text>
<text x="110.9" y="202.7">ive readings in order to stabilize the</text>
<text x="47.6" y="206.9">output signal. (See f</text>
<text x="77.7" y="206.9">igure 5). Finally, the microcontroller performs all the nec-</text>
<text x="47.6" y="211">essary calculations-initializations and displays the resulting signal to the LCD</text>
<text x="47.6" y="215.2">display and also transmits the sense data to a measurement server using the</text>
<text x="47.6" y="219.3">wireless zigbee transceiver.</text>
</g>
<text font-size="3.5" fill="#231f20" x="47.6" y="186">4(c)). Because of the laser light source, the measurements received are very sen-</text>
<g font-size="3.2" fill="#231f20">
<text x="47.5" y="29.6">6</text>
<text x="58.8" y="29.6">Theofanis Lambrou et al.</text>
</g>
<g font-size="3.1" fill="#231f20">
<text x="84.7" y="118.3">(a) PIC microcontroller circuitry</text>
<text x="90.6" y="158.6">(b) System board layout</text>
<text x="82.1" y="166.7">Fig. 3. Turbidity System Schematic</text>
</g>
<g font-size="1.7">
<text x="55.3" y="39.3">J_POWER D1</text>
<text x="72.1" y="37.9">U1</text>
<text x="116.4" y="37.2">LCD1</text>
<text x="98.3" y="45.4">R1</text>
<text x="149.8" y="42.8">R4</text>
<text x="156.5" y="46.7">R5</text>
<text x="69.2" y="49.4">C1</text>
<text x="87.3" y="49.4">C2</text>
<text x="93" y="49.4">C3</text>
<text x="99.1" y="53.3">D2</text>
<text x="148.8" y="51.6">SW1</text>
<text x="154.9" y="52">C4</text>
<text x="109.6" y="57.9">RV2</text>
<text x="140.9" y="56.2">J1</text>
<text x="92.6" y="68.9">X1</text>
<text x="99" y="76.8">U2</text>
<text x="141" y="77.9">J_ICSP</text>
<text x="62.9" y="83.6">J_SENSOR</text>
<text x="74.4" y="98.4">Q1</text>
<text x="80.3" y="99">R2</text>
<text x="141.9" y="97.2">J_ZIGBEE</text>
<text x="74.1" y="105.8">D3</text>
<text x="80" y="106.7">R3</text>
</g>
<g font-size="1.3" fill="#800000">
<text x="59.1" y="86.4">Photodiode</text>
<text x="61.4" y="87.9">Circuit</text>
<text x="61" y="91.9">Module</text>
<text x="61.9" y="90.4">Laser</text>
</g>
<g font-size="1.1">
<text x="58.8" y="41">1</text>
<text x="70.5" y="41">1</text>
<text x="72.1" y="39.4">7805</text>
<text x="72.7" y="41.6">VI</text>
<text x="79.3" y="41.6">VO</text>
<text x="82.3" y="41">3</text>
<text x="95.9" y="36.2">VDD</text>
<text x="116.4" y="38.7">LM032L</text>
<text x="152.3" y="36.4">VDD</text>
<text x="55.3" y="45.1">CONN-SIL2</text>
<text x="58.8" y="42.3">2</text>
<text x="63" y="43.7">1N5817</text>
<text x="76.5" y="47.3" transform="rotate(-90 76.5 47.3)">2</text>
<text x="77" y="44.6" transform="rotate(-90 77 44.6)">GND</text>
<text x="98.3" y="46.9">330</text>
<text x="150.1" y="44.5">4.7k</text>
<text x="162" y="43.4" transform="rotate(-90 162 43.4)">PIC_MCLR</text>
<text x="69.2" y="51">0.1uF</text>
<text x="87.3" y="51">0.1uF</text>
<text x="93" y="51">47u</text>
<text x="118.6" y="52" transform="rotate(-90 118.6 52)">1</text>
<text x="119.2" y="49.4" transform="rotate(-90 119.2 49.4)">VSS</text>
<text x="119.8" y="52" transform="rotate(-90 119.8 52)">2</text>
<text x="120.3" y="49.4" transform="rotate(-90 120.3 49.4)">VDD</text>
<text x="120.9" y="52" transform="rotate(-90 120.9 52)">3</text>
<text x="121.4" y="49.4" transform="rotate(-90 121.4 49.4)">VEE</text>
<text x="123.2" y="52" transform="rotate(-90 123.2 52)">4</text>
<text x="123.7" y="49.4" transform="rotate(-90 123.7 49.4)">RS</text>
<text x="124.3" y="52" transform="rotate(-90 124.3 52)">5</text>
<text x="124.8" y="49.4" transform="rotate(-90 124.8 49.4)">RW</text>
<text x="125.4" y="52" transform="rotate(-90 125.4 52)">6</text>
<text x="126" y="49.4" transform="rotate(-90 126 49.4)">E</text>
<text x="127.7" y="52" transform="rotate(-90 127.7 52)">7</text>
<text x="128.2" y="49.4" transform="rotate(-90 128.2 49.4)">D0</text>
<text x="128.8" y="52" transform="rotate(-90 128.8 52)">8</text>
<text x="129.4" y="49.4" transform="rotate(-90 129.4 49.4)">D1</text>
<text x="130" y="52" transform="rotate(-90 130 52)">9</text>
<text x="130.5" y="49.4" transform="rotate(-90 130.5 49.4)">D2</text>
<text x="131.1" y="52.6" transform="rotate(-90 131.1 52.6)">10</text>
<text x="131.6" y="49.4" transform="rotate(-90 131.6 49.4)">D3</text>
<text x="132.2" y="52.6" transform="rotate(-90 132.2 52.6)">11</text>
<text x="132.8" y="49.4" transform="rotate(-90 132.8 49.4)">D4</text>
<text x="133.4" y="52.6" transform="rotate(-90 133.4 52.6)">12</text>
<text x="133.9" y="49.4" transform="rotate(-90 133.9 49.4)">D5</text>
<text x="134.5" y="52.6" transform="rotate(-90 134.5 52.6)">13</text>
<text x="135" y="49.4" transform="rotate(-90 135 49.4)">D6</text>
<text x="135.6" y="52.6" transform="rotate(-90 135.6 52.6)">14</text>
<text x="136.2" y="49.4" transform="rotate(-90 136.2 49.4)">D7</text>
<text x="147.7" y="48.8" transform="rotate(-90 147.7 48.8)">2</text>
<text x="154.9" y="53.6">0.1uF</text>
<text x="156.7" y="50">470</text>
<text x="99.1" y="54.8">LED-GREEN</text>
<text x="106.6" y="54.9">VDD</text>
<text x="109.6" y="59.4">RES-VAR</text>
<text x="139.4" y="57.8">1</text>
<text x="139.4" y="59.2">2</text>
<text x="147.7" y="56.2" transform="rotate(-90 147.7 56.2)">1</text>
<text x="159.7" y="58.6">VDD</text>
<text x="75.5" y="63.1">GND</text>
<text x="108.1" y="61.5">1</text>
<text x="111.8" y="65.1" transform="rotate(-90 111.8 65.1)">3</text>
<text x="115.4" y="61.5">2</text>
<text x="116.7" y="63.4">GND</text>
<text x="139.4" y="60.5">3</text>
<text x="139.4" y="61.9">4</text>
<text x="139.4" y="63.3">5</text>
<text x="139.4" y="64.6">6</text>
<text x="139.4" y="66">7</text>
<text x="152" y="60.9">GND</text>
<text x="152.3" y="65.9">PIC_VDD</text>
<text x="90.5" y="70.4">RESONATOR</text>
<text x="92.3" y="71.7" transform="rotate(-90 92.3 71.7)">1</text>
<text x="138.9" y="70.1">10</text>
<text x="139.4" y="67.3">8</text>
<text x="139.4" y="68.7">9</text>
<text x="152.2" y="67.3">PIC_GND</text>
<text x="89.7" y="74.1">2</text>
<text x="92.3" y="77.7" transform="rotate(-90 92.3 77.7)">3</text>
<text x="140.9" y="72.8">LCD</text>
<text x="159.4" y="73">GND</text>
<text x="71.7" y="79.5">VDD</text>
<text x="85.8" y="79.5">GND</text>
<text x="87.9" y="81.9">PIC_MCLR</text>
<text x="97" y="79.9">10</text>
<text x="97.4" y="83.9">2</text>
<text x="97.4" y="78.5">9</text>
<text x="97.4" y="81.2">1</text>
<text x="99.7" y="79.1">OSC1/CLKIN</text>
<text x="99.7" y="80.5">OSC2/CLKOUT</text>
<text x="99.7" y="81.9">MCLR/Vpp/THV</text>
<text x="111.3" y="83.2">RB3/PGM</text>
<text x="112" y="79.1">RB0/INT</text>
<text x="113.7" y="81.9">RB2</text>
<text x="113.7" y="80.5">RB1</text>
<text x="117.2" y="78.5">21</text>
<text x="117.2" y="83.9">25</text>
<text x="117.2" y="81.2">23</text>
<text x="117.2" y="79.9">22</text>
<text x="117.2" y="82.6">24</text>
<text x="144.6" y="83.7">2</text>
<text x="144.6" y="82.3">3</text>
<text x="144.6" y="80.9">4</text>
<text x="144.6" y="79.6">5</text>
<text x="149.9" y="82.9">PIC_GND</text>
<text x="149.9" y="81.6">PIC_ICSP_DATA</text>
<text x="149.9" y="80.2">PIC_ICSP_CLK</text>
<text x="69" y="85.3">1</text>
<text x="69" y="86.7">2</text>
<text x="69" y="88">3</text>
<text x="69" y="89.4">4</text>
<text x="97.4" y="85.3">3</text>
<text x="97.4" y="86.7">4</text>
<text x="97.4" y="89.4">6</text>
<text x="97.4" y="88">5</text>
<text x="99.7" y="84.6">RA0/AN0</text>
<text x="99.7" y="85.9">RA1/AN1</text>
<text x="99.7" y="87.3">RA2/AN2/VREF-</text>
<text x="99.7" y="88.7">RA3/AN3/VREF+</text>
<text x="111.5" y="88.7">RB7/PGD</text>
<text x="111.5" y="87.3">RB6/PGC</text>
<text x="113.7" y="85.9">RB5</text>
<text x="113.7" y="84.6">RB4</text>
<text x="117.2" y="88">28</text>
<text x="117.2" y="86.7">27</text>
<text x="117.2" y="85.3">26</text>
<text x="129.1" y="88.7">PIC_ICSP_DATA</text>
<text x="129.1" y="87.3">PIC_ICSP_CLK</text>
<text x="141" y="87.7">ICSP</text>
<text x="144.6" y="85">1</text>
<text x="149.9" y="85.7">PIC_MCLR</text>
<text x="149.9" y="84.3">PIC_VDD</text>
<text x="65.5" y="93.5">Sensor Con</text>
<text x="69" y="90.7">5</text>
<text x="71.9" y="93.1">GND</text>
<text x="97.4" y="90.7">7</text>
<text x="99.7" y="90">RA4/T0CKI</text>
<text x="99.7" y="91.4">RA5/AN4/SS</text>
<text x="107.3" y="91.4">RC0/T1OSO/T1CKI</text>
<text x="108" y="92.7">RC1/T1OSI/CCP2</text>
<text x="109.4" y="95.5">RC3/SCK/SCL</text>
<text x="110.9" y="94.1">RC2/CCP1</text>
<text x="117.2" y="92.1">12</text>
<text x="117.2" y="93.5">13</text>
<text x="117.2" y="90.7">11</text>
<text x="117.2" y="94.8">14</text>
<text x="68.3" y="99.6">BC337</text>
<text x="109.7" y="96.8">RC4/SDI/SDA</text>
<text x="110.6" y="100.9">RC7/RX/DT</text>
<text x="110.7" y="99.5">RC6/TX/CK</text>
<text x="111.4" y="98.2">RC5/SDO</text>
<text x="117.2" y="97.5">16</text>
<text x="117.2" y="98.9">17</text>
<text x="117.2" y="100.3">18</text>
<text x="117.2" y="96.2">15</text>
<text x="140.4" y="98.9">1</text>
<text x="140.4" y="100.3">2</text>
<text x="140.4" y="101.6">3</text>
<text x="80.3" y="102">1k</text>
<text x="99" y="103">PIC16F876</text>
<text x="99" y="104.3">PACKAGE=DIL28NAR</text>
<text x="99" y="105.7">VDD=PIC_VDD</text>
<text x="99" y="107.1">VSS=PIC_GND</text>
<text x="140.4" y="103">4</text>
<text x="140.4" y="104.3">5</text>
<text x="141.9" y="107.1">zigbee</text>
<text x="74.1" y="110.7">LED-RED</text>
<text x="80" y="109.8">330</text>
<text x="70.3" y="114.2">GND</text>
</g>
</svg>
